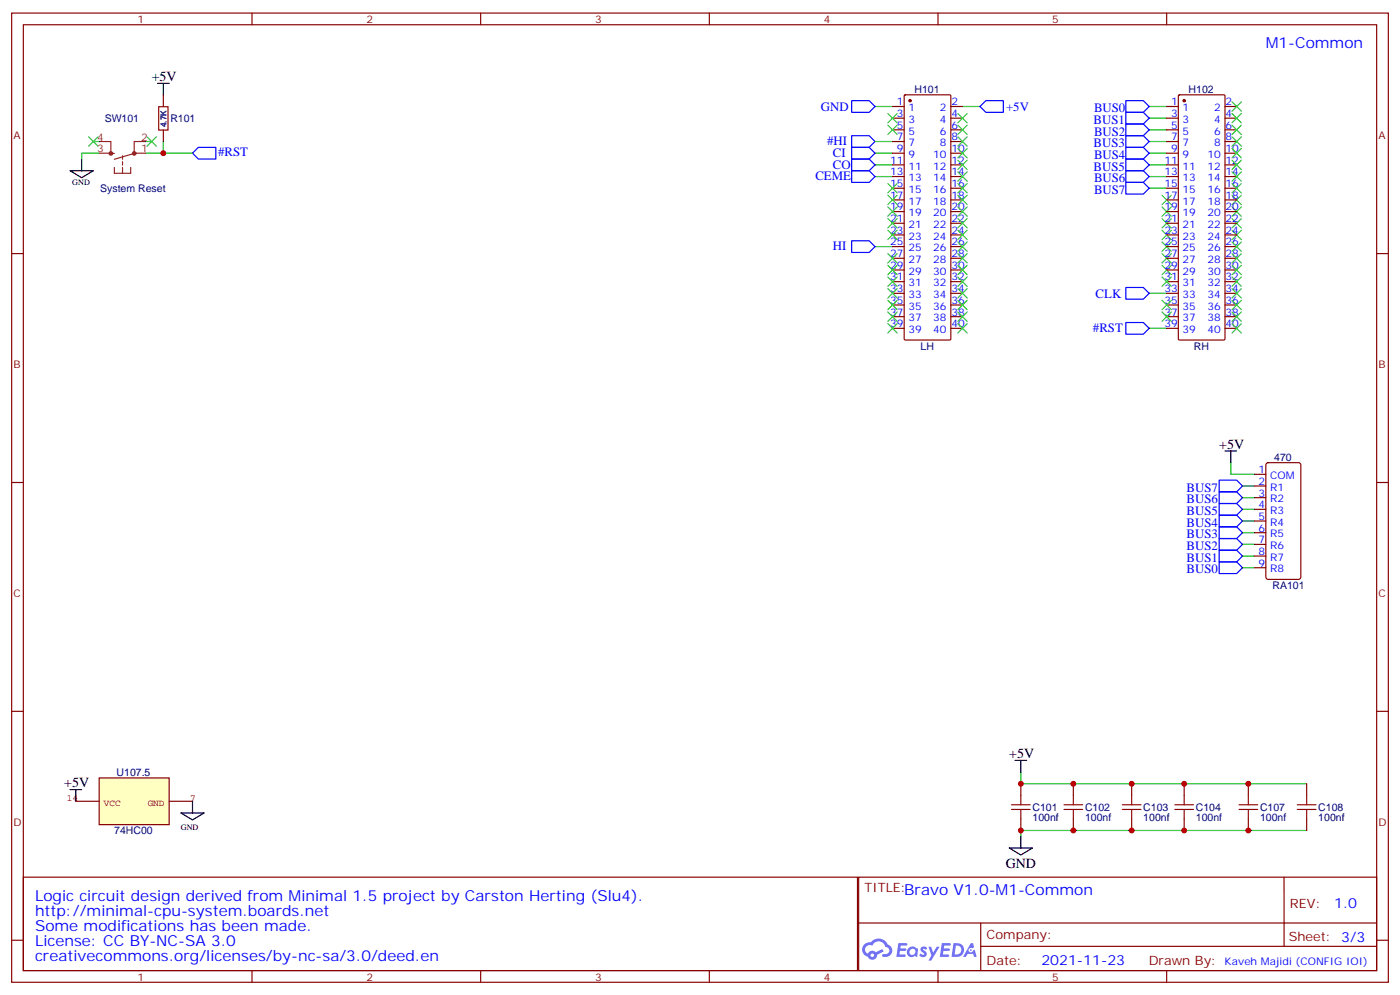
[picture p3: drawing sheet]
<svg xmlns="http://www.w3.org/2000/svg" width="423mm" height="301mm" viewBox="0 0 423 301" stroke-linecap="round" stroke-linejoin="round" font-family="sans-serif">
<g fill="none" stroke="#870000" stroke-width=".35">
<path d="M3.5 4h416.3v292.8h-416.3zM7.1 7.5h409.2v285.7h-409.2zM76.2 4v3.5M145.3 4v3.5M214.5 4v3.5M283.6 4v3.5M352.8 4v3.5M3.5 76.6h3.6M416.3 76.6h3.5M3.5 145.8h3.6M416.3 145.8h3.5M3.5 214.9h3.6"/>
<path d="M416.3 214.9h3.5M259.6 265h156.7v28.2h-156.7zM259.7 278.9h156.4M296.6 278.9v14.1M388.3 265v20.9M3.5 284.1h3.6M76.2 293.2v3.6M145.3 293.2v3.6M214.5 293.2v3.6M283.6 293.2v3.6M296.6 285.9h119.5M352.8 293.2v3.6"/>
<path d="M416.3 284.1h3.5"/>
</g>
<g fill="#5487ff">
<path d="M278.6 286.2a1.22 1.22 0 0 1 1.7 .2l-.3 .6a.47 .47 0 0 0-.4-.4 .47 .47 0 0 0-.5 .2l.2 .2a1.14 1.14 0 0 1 .7 1.8 1.14 1.14 0 0 1-1.9 0l-.2-.2 .5-.6 .7 .5a.29 .29 0 0 0 .4-.3 .29 .29 0 0 0-.3-.3 1.04 1.04 0 0 1-.6-1.7z"/>
<path d="M271.6 284.9h2.4l.3 .2-.1 .5-1.8 .1-.2 .8h1.6l.3 .4-.4 .4h-1.6l-.1 1.1h1.7l.2 .3-.2 .3-2.7 .1z"/>
<path d="M284.8 284.9h2.3l.4 .2-.2 .5-1.8 .1-.1 .8h1.5l.3 .4-.4 .4h-1.5l-.2 1.1h1.7l.2 .3-.2 .3-2.6 .1z"/>
<path d="M293.5 284.9h.7l.4 1.3-.6 .3a.69 .69 0 0 0-1.1 .3 .69 .69 0 0 0 .5 .9 .69 .69 0 0 0 .9-.6l.4-.2 .6 2.2h-.8l-.2-.9h-1.7l-.5 .9h-.9z"/>
<path d="M280.8 286h.7l.7 1.8 1.1-1.8h.8l-2.5 4.2h-.9l1-1.5z"/>
<path d="M288.3 284.9l-.6 4.2h1.4a2.11 2.11 0 0 0 2.4-2.1 2.11 2.11 0 0 0-2.5-2.1zM289 285.7a1.43 1.43 0 0 1 1.7 1.6 1.43 1.43 0 0 1-2 1.1z"/>
<path d="M274.6 286.6a1.54 1.54 0 0 0 0 2.1 1.54 1.54 0 0 0 2.1 .1l.6 .3 .3-2.3-.1-.3h-.5a1.49 1.49 0 0 0-2.4 .1zM274.9 287.6a.95 .95 0 0 1 1.9 0 .95 .95 0 0 1-1.9 0z"/>
<path d="M261.4 285.3a2.18 2.18 0 0 0 1 3.7 1.44 1.44 0 0 0 1.7 .9 1.44 1.44 0 0 0 1.1-1.4l2-1-.4-.8-1.9 1a1.47 1.47 0 0 0-2.5 .4 1.39 1.39 0 0 1-.6-1.9 1.39 1.39 0 0 1 2-.5 2.12 2.12 0 0 1 2.1-1.3 2.12 2.12 0 0 1 1.9 1.7 1.14 1.14 0 0 1 1.1 1.4 1.14 1.14 0 0 1-1.6 .7 .43 .43 0 0 0-.6 .4 .43 .43 0 0 0 .4 .5 1.98 1.98 0 0 0 2.6-1.2 1.98 1.98 0 0 0-1.3-2.6 3.1 3.1 0 0 0-5.2-.6l-.9 .1zM263.2 288.6a.55 .55 0 0 1 1.1 0 .55 .55 0 0 1-1.1 0z"/>
<circle cx="293.6" cy="287" r=".26"/>
</g>
<path d="M30 235h21.2v14.1h-21.2z" fill="#ffffc2" stroke="#850000" stroke-width=".35"/>
<path d="M22.9 242.1h7.1M51.2 242.1h7" fill="none" stroke="#850000" stroke-width=".35"/>
<g fill="none" stroke="#3c3" stroke-width=".35">
<path d="M268.5 34.3l2.8 2.8M268.5 37.8l2.8 2.8M271.3 34.3l-2.8 2.8M271.3 37.8l-2.8 2.8M289.6 34.3l2.9 2.8M289.6 37.8l2.9 2.8M292.5 34.3l-2.9 2.8M292.5 37.8l-2.9 2.8M372.5 30.8l2.9 2.8M372.5 34.3l2.9 2.8M372.5 37.8l2.9 2.8M375.4 37.8l-2.9 2.8"/>
<path d="M375.4 30.8l-2.9 2.8M375.4 34.3l-2.9 2.8M26.8 41.3l2.8 2.9M29.6 41.3l-2.8 2.9M44.4 41.3l2.9 2.9M47.3 41.3l-2.9 2.9M268.5 55.5l2.8 2.8M268.5 59l2.8 2.8M271.3 55.5l-2.8 2.8M271.3 59l-2.8 2.8M289.6 55.5l2.9 2.8M289.6 59l2.9 2.8"/>
<path d="M289.6 41.3l2.9 2.9M289.6 44.9l2.9 2.8M289.6 48.4l2.9 2.8M289.6 51.9l2.9 2.9M292.5 41.3l-2.9 2.9M292.5 44.9l-2.9 2.8M292.5 48.4l-2.9 2.8M292.5 51.9l-2.9 2.9M292.5 55.5l-2.9 2.8M292.5 59l-2.9 2.8M351.4 59l2.8 2.8M354.2 59l-2.8 2.8"/>
<path d="M372.5 59l2.9 2.8M372.5 41.3l2.9 2.9M372.5 44.9l2.9 2.8M372.5 48.4l2.9 2.8M372.5 51.9l2.9 2.9M372.5 55.5l2.9 2.8M375.4 44.9l-2.9 2.8M375.4 59l-2.9 2.8M375.4 55.5l-2.9 2.8M375.4 51.9l-2.9 2.9M375.4 48.4l-2.9 2.8M375.4 41.3l-2.9 2.9"/>
<path d="M268.5 62.5l2.8 2.8M268.5 66l2.8 2.9M268.5 69.6l2.8 2.8M268.5 76.6l2.8 2.8M271.3 62.5l-2.8 2.8M271.3 66l-2.8 2.9M271.3 69.6l-2.8 2.8M271.3 76.6l-2.8 2.8M289.6 62.5l2.9 2.8M289.6 66l2.9 2.9M289.6 69.6l2.9 2.8M289.6 73.1l2.9 2.8"/>
<path d="M289.6 76.6l2.9 2.8M292.5 62.5l-2.9 2.8M292.5 66l-2.9 2.9M292.5 69.6l-2.9 2.8M292.5 73.1l-2.9 2.8M292.5 76.6l-2.9 2.8M351.4 66l2.8 2.9M351.4 76.6l2.8 2.8M351.4 73.1l2.8 2.8M351.4 69.6l2.8 2.8M351.4 62.5l2.8 2.8M354.2 66l-2.8 2.9"/>
<path d="M354.2 76.6l-2.8 2.8M354.2 73.1l-2.8 2.8M354.2 69.6l-2.8 2.8M354.2 62.5l-2.8 2.8M372.5 69.6l2.9 2.8M372.5 66l2.9 2.9M372.5 62.5l2.9 2.8M372.5 73.1l2.9 2.8M372.5 76.6l2.9 2.8M375.4 69.6l-2.9 2.8M375.4 66l-2.9 2.9M375.4 62.5l-2.9 2.8"/>
<path d="M375.4 73.1l-2.9 2.8M375.4 76.6l-2.9 2.8M268.5 80.2l2.8 2.8M268.5 83.7l2.8 2.8M268.5 87.2l2.8 2.8M268.5 90.7l2.8 2.9M268.5 94.3l2.8 2.8M268.5 97.8l2.8 2.8M271.3 80.2l-2.8 2.8M271.3 83.7l-2.8 2.8M271.3 87.2l-2.8 2.8M271.3 90.7l-2.8 2.9"/>
<path d="M271.3 94.3l-2.8 2.8M271.3 97.8l-2.8 2.8M289.6 80.2l2.9 2.8M289.6 83.7l2.9 2.8M289.6 87.2l2.9 2.8M289.6 90.7l2.9 2.9M289.6 94.3l2.9 2.8M289.6 97.8l2.9 2.8M292.5 80.2l-2.9 2.8M292.5 83.7l-2.9 2.8M292.5 87.2l-2.9 2.8M292.5 90.7l-2.9 2.9"/>
<path d="M292.5 94.3l-2.9 2.8M292.5 97.8l-2.9 2.8M351.4 80.2l2.8 2.8M351.4 83.7l2.8 2.8M351.4 90.7l2.8 2.9M351.4 94.3l2.8 2.8M354.2 80.2l-2.8 2.8M354.2 90.7l-2.8 2.9M354.2 83.7l-2.8 2.8M354.2 94.3l-2.8 2.8M372.5 87.2l2.9 2.8M372.5 97.8l2.9 2.8"/>
<path d="M372.5 94.3l2.9 2.8M372.5 90.7l2.9 2.9M372.5 83.7l2.9 2.8M372.5 80.2l2.9 2.8M375.4 80.2l-2.9 2.8M375.4 83.7l-2.9 2.8M375.4 87.2l-2.9 2.8M375.4 90.7l-2.9 2.9M375.4 94.3l-2.9 2.8M375.4 97.8l-2.9 2.8"/>
</g>
<g fill="none" stroke="#008700" stroke-width=".35">
<path d="M264.6 32.2h5.3M291 32.2h5.3M347.5 32.2h5.3M347.5 35.7h5.3M347.5 39.2h5.3M28.2 42.8h1.8M30 46.3h-5.3v1.7M44.1 46.3h14.1M44.1 42.8h1.8M49.4 42.8v3.5M264.6 42.8h5.3M264.6 53.3h5.3"/>
<path d="M264.6 49.8h5.3M264.6 46.3h5.3M347.5 42.8h5.3M347.5 53.3h5.3M347.5 49.8h5.3M347.5 46.3h5.3M347.5 56.9h5.3M264.6 74.5h5.3M347.5 88.6h5.3M347.5 99.2h5.3M372.2 139.8v3.5h7M375.7 146.8h3.5"/>
<path d="M375.7 150.4h3.5M375.7 153.9h3.5M375.7 157.4h3.5M375.7 160.9h3.5M375.7 164.5h3.5M375.7 168h3.5M375.7 171.5h3.5M308.7 233.3v3.5h86.4M395.1 250.9h-86.4v1.8"/>
</g>
<g fill="none" stroke="#00f" stroke-width=".35">
<path d="M257.5 30.4h5.3l1.8 1.8-1.8 1.7h-5.3zM296.3 32.2l1.8-1.8h5.3v3.5h-5.3zM340.4 37.5h5.3l1.8 1.7-1.8 1.8h-5.3zM340.4 33.9h5.3l1.8 1.8-1.8 1.8h-5.3zM340.4 30.4h5.3l1.8 1.8-1.8 1.7h-5.3zM58.2 46.3l1.8-1.8h5.3v3.5h-5.3zM257.5 41h5.3l1.8 1.8-1.8 1.7h-5.3zM257.5 51.6h5.3l1.8 1.7-1.8 1.8h-5.3zM257.5 48h5.3l1.8 1.8-1.8 1.8h-5.3zM257.5 44.5h5.3l1.8 1.8-1.8 1.7h-5.3zM340.4 48h5.3l1.8 1.8-1.8 1.8h-5.3zM340.4 44.5h5.3l1.8 1.8-1.8 1.7h-5.3z"/>
<path d="M340.4 41h5.3l1.8 1.8-1.8 1.7h-5.3zM340.4 51.6h5.3l1.8 1.7-1.8 1.8h-5.3zM340.4 55.1h5.3l1.8 1.8-1.8 1.7h-5.3zM257.5 72.7h5.3l1.8 1.8-1.8 1.8h-5.3zM340.4 86.9h5.3l1.8 1.7-1.8 1.8h-5.3zM340.4 97.4h5.3l1.8 1.8-1.8 1.8h-5.3zM368.7 145.1h5.2l1.8 1.7-1.8 1.8h-5.2zM368.7 148.6h5.2l1.8 1.8-1.8 1.7h-5.2zM368.7 152.1h5.2l1.8 1.8-1.8 1.7h-5.2zM368.7 155.6h5.2l1.8 1.8-1.8 1.8h-5.2zM368.7 159.2h5.2l1.8 1.7-1.8 1.8h-5.2zM368.7 162.7h5.2l1.8 1.8-1.8 1.7h-5.2z"/>
<path d="M368.7 166.2h5.2l1.8 1.8-1.8 1.8h-5.2zM368.7 169.8h5.2l1.8 1.7-1.8 1.8h-5.2z"/>
</g>
<g fill="none" stroke="#870000" stroke-width=".35">
<path d="M49.4 28.6v3.6M49.4 39.2v3.6M269.9 32.2h3.5M269.9 35.7h3.5M269.9 39.2h3.5M273.5 28.8l.3-.2h13.4l.3 .4v73.4l-.3 .3h-13.4l-.4-.3zM287.5 32.2h3.5M287.5 35.7h3.5M287.5 39.2h3.5M352.8 32.2h3.5M352.8 35.7h3.5M352.8 39.2h3.5"/>
<path d="M356.4 28.8l.3-.2h13.4l.3 .4v73.4l-.3 .3h-13.4l-.4-.3zM370.4 32.2h3.5M370.4 35.7h3.5M370.4 39.2h3.5M269.9 42.8h3.5M269.9 46.3h3.5M269.9 49.8h3.5M269.9 53.3h3.5M269.9 56.9h3.5M287.5 42.8h3.5M287.5 46.3h3.5M287.5 49.8h3.5"/>
<path d="M287.5 53.3h3.5M287.5 56.9h3.5M352.8 42.8h3.5M352.8 46.3h3.5M352.8 49.8h3.5M352.8 53.3h3.5M352.8 56.9h3.5M370.4 42.8h3.5M370.4 46.3h3.5M370.4 49.8h3.5M370.4 53.3h3.5M370.4 56.9h3.5"/>
<path d="M269.9 60.4h3.5M269.9 63.9h3.5M269.9 67.5h3.5M269.9 71h3.5M269.9 74.5h3.5M269.9 78h3.5M287.5 60.4h3.5M287.5 63.9h3.5M287.5 67.5h3.5M287.5 71h3.5M287.5 74.5h3.5M287.5 78h3.5"/>
<path d="M352.8 60.4h3.5M352.8 63.9h3.5M352.8 67.5h3.5M352.8 71h3.5M352.8 74.5h3.5M352.8 78h3.5M370.4 60.4h3.5M370.4 63.9h3.5M370.4 67.5h3.5M370.4 71h3.5M370.4 74.5h3.5M370.4 78h3.5"/>
<path d="M269.9 81.6h3.5M269.9 85.1h3.5M269.9 88.6h3.5M269.9 92.1h3.5M269.9 95.7h3.5M269.9 99.2h3.5M287.5 81.6h3.5M287.5 85.1h3.5M287.5 88.6h3.5M287.5 92.1h3.5M287.5 95.7h3.5M287.5 99.2h3.5"/>
<path d="M352.8 81.6h3.5M352.8 85.1h3.5M352.8 88.6h3.5M352.8 92.1h3.5M352.8 95.7h3.5M352.8 99.2h3.5M370.4 81.6h3.5M370.4 85.1h3.5M370.4 88.6h3.5M370.4 92.1h3.5M370.4 95.7h3.5M370.4 99.2h3.5"/>
<path d="M383 140l.5-.2h9.1l.7 .4v34.1l-.4 .7h-9.4l-.7-.4v-34.1zM379.2 143.3h3.6M379.2 146.8h3.6M379.2 150.4h3.6M379.2 153.9h3.6M379.2 157.4h3.6M379.2 160.9h3.6M379.2 164.5h3.6M379.2 168h3.6M379.2 171.5h3.6M308.7 236.8v3.5M324.6 236.8v3.5"/>
<path d="M342.2 236.8v3.5M358.1 236.8v3.5M377.5 236.8v3.5M395.1 236.8v3.5M308.7 247.4v3.5M324.6 247.4v3.5M342.2 247.4v3.5M358.1 247.4v3.5M377.5 247.4v3.5M395.1 247.4v3.5M7.1 265h252.2v28.2h-252.2z"/>
</g>
<g fill="#870000" stroke="#870000" stroke-width=".35">
<circle cx="358.1" cy="30.4" r=".35"/>
<circle cx="275.2" cy="30.4" r=".35"/>
</g>
<g fill="none" stroke="#000" stroke-width=".35">
<path d="M47.6 25.2h3.6M49.4 25.2v3.5M21.2 51.6h7l-3.5 2.1zM24.7 48v3.6M370.4 136.2h3.5M372.2 136.2v3.6M21.2 238.5h3.5M22.9 238.5v3.6M306.9 229.7h3.5M308.7 229.7v3.6M54.7 245.6h7l-3.5 2.1zM58.2 242.1v3.5"/>
<path d="M305.2 256.2h7l-3.5 2.1zM308.7 252.7v3.5"/>
</g>
<g fill="none" stroke="#a10000" stroke-width=".35">
<path d="M48 32.2h2.8v7.1h-2.8zM305.9 243.1h5.6M305.9 244.5h5.6M308.7 240.3v2.8M308.7 244.5v2.9M321.7 243.1h5.7M321.7 244.5h5.7M324.6 240.3v2.8M324.6 244.5v2.9M339.4 243.1h5.6M339.4 244.5h5.6M342.2 240.3v2.8"/>
<path d="M342.2 244.5v2.9M355.2 243.1h5.7M355.2 244.5h5.7M358.1 240.3v2.8M358.1 244.5v2.9M374.6 243.1h5.7M374.6 244.5h5.7M377.5 240.3v2.8M377.5 244.5v2.9M392.3 243.1h5.6M392.3 244.5h5.6M395.1 240.3v2.8"/>
<path d="M395.1 244.5v2.9"/>
</g>
<path d="M30 46.3h3.5M30 42.8h3.5M33.5 42.8v3.6h1.1M34.6 50.6v1.8h4.9v-1.8M37 47.1v1M37 48.8v1.1M37 50.6v1.8M40.6 46.3h3.5M40.6 42.8h3.5M40.6 42.8v3.6l-6 1.7" fill="none" stroke="#8c2424" stroke-width=".35"/>
<g fill="none" stroke="#8c2424" stroke-width=".71">
<circle cx="33.5" cy="46.4" r=".35"/>
<circle cx="40.6" cy="46.4" r=".35"/>
</g>
<g fill="#c00">
<circle cx="377.5" cy="250.9" r=".88"/>
<circle cx="358.1" cy="250.9" r=".88"/>
<circle cx="342.2" cy="250.9" r=".88"/>
<circle cx="324.6" cy="250.9" r=".88"/>
<circle cx="377.5" cy="236.8" r=".88"/>
<circle cx="358.1" cy="236.8" r=".88"/>
<circle cx="342.2" cy="236.8" r=".88"/>
<circle cx="324.6" cy="236.8" r=".88"/>
<circle cx="308.7" cy="236.8" r=".88"/>
<circle cx="308.7" cy="250.9" r=".88"/>
<circle cx="49.4" cy="46.3" r=".88"/>
</g>
<g font-size="4.6" fill="#00f">
<text x="382.8" y="14.5">M1-Common</text>
<text x="10.6" y="272.1">Logic circuit design derived from Minimal 1.5 project by Carston Herting (Slu4).</text>
<text x="273.4" y="270.3">Bravo V1.0-M1-Common</text>
<text x="10.6" y="276.6">http://minimal-cpu-system.boards.net</text>
<text x="10.6" y="281.2">Some modifications has been made.</text>
<text x="10.6" y="285.8">License: CC BY-NC-SA 3.0</text>
<text x="10.6" y="290.4">creativecommons.org/licenses/by-nc-sa/3.0/deed.en</text>
</g>
<g font-size="4.2">
<text x="45.9" y="24.5">+5V</text>
<text x="368.7" y="135.5">+5V</text>
<text x="305.2" y="229">+5V</text>
<text x="19.4" y="237.8">+5V</text>
<text x="304.1" y="262.2">GND</text>
</g>
<g font-size="4.2" fill="#00f">
<text x="403.4" y="274.3">1.0</text>
<text x="314.9" y="291.6">2021-11-23</text>
</g>
<g font-size="3.9" fill="#00f">
<text x="248.2" y="33.4">GND</text>
<text x="304.2" y="33.5">+5V</text>
<text x="330.8" y="33.9">BUS0</text>
<text x="330.7" y="37.5">BUS1</text>
<text x="330.8" y="41">BUS2</text>
<text x="65.9" y="47.1">#RST</text>
<text x="250.1" y="43.9">#HI</text>
<text x="251.8" y="47.4">CI</text>
<text x="330.7" y="44.5">BUS3</text>
<text x="251.9" y="50.9">CO</text>
<text x="330.7" y="51.6">BUS5</text>
<text x="330.8" y="48.1">BUS4</text>
<text x="246.6" y="54.5">CEME</text>
<text x="330.8" y="55.1">BUS6</text>
<text x="330.8" y="58.6">BUS7</text>
<text x="251.8" y="75.6">HI</text>
<text x="331.3" y="89.9">CLK</text>
<text x="330.5" y="100.4">#RST</text>
<text x="358.8" y="148.5">BUS7</text>
<text x="358.8" y="152.1">BUS6</text>
<text x="358.8" y="155.6">BUS5</text>
<text x="358.8" y="159.1">BUS4</text>
<text x="358.8" y="162.7">BUS3</text>
<text x="358.8" y="166.2">BUS2</text>
<text x="358.8" y="169.7">BUS1</text>
<text x="358.8" y="173.2">BUS0</text>
</g>
<g font-size="3.9" fill="#800">
<text x="261.4" y="269.6">TITLE:</text>
<text x="390" y="274.3">REV:</text>
<text x="298.3" y="283.8">Company:</text>
<text x="389.7" y="284.4">Sheet: 3/3</text>
<text x="298.3" y="291.5">Date:</text>
<text x="347.4" y="291.6">Drawn By:</text>
</g>
<g font-size="3.2" fill="#800">
<text x="41.6" y="6.9">1</text>
<text x="110.8" y="6.9">2</text>
<text x="179.9" y="6.9">3</text>
<text x="249.1" y="6.9">4</text>
<text x="318.2" y="6.9">5</text>
<text x="4.1" y="42.1">A</text>
<text x="416.8" y="42.1">A</text>
<text x="4.1" y="111.2">B</text>
<text x="416.8" y="111.2">B</text>
<text x="4.1" y="180.3">C</text>
<text x="416.8" y="180.3">C</text>
<text x="4.1" y="249.5">D</text>
<text x="416.8" y="249.5">D</text>
<text x="41.6" y="296.2">1</text>
<text x="110.8" y="296.2">2</text>
<text x="179.9" y="296.2">3</text>
<text x="249.1" y="296.2">4</text>
<text x="318.2" y="296.2">5</text>
</g>
<g font-size="3.2" fill="#000080">
<text x="276.5" y="28.1">H101</text>
<text x="359.4" y="28.1">H102</text>
<text x="31.7" y="37">SW101</text>
<text x="51.5" y="36.9">R101</text>
<text x="30.3" y="58.1">System Reset</text>
<text x="278.4" y="105.6">LH</text>
<text x="361" y="105.6">RH</text>
<text x="385.3" y="139.2">470</text>
<text x="384.8" y="178">RA101</text>
<text x="35.3" y="234.4">U107.5</text>
<text x="312.2" y="245">C101</text>
<text x="328.1" y="245">C102</text>
<text x="345.7" y="245">C103</text>
<text x="361.6" y="245">C104</text>
<text x="381" y="245">C107</text>
<text x="398.6" y="245">C108</text>
<text x="312.2" y="248.1">100nf</text>
<text x="328.1" y="248.1">100nf</text>
<text x="345.7" y="248.1">100nf</text>
<text x="361.6" y="248.1">100nf</text>
<text x="381" y="248.1">100nf</text>
<text x="398.6" y="248.1">100nf</text>
<text x="34.5" y="252">74HC00</text>
</g>
<g font-size="3.2" fill="#00f">
<text x="271.2" y="31.8">1</text>
<text x="271.2" y="35.3">3</text>
<text x="274.7" y="33.6">1</text>
<text x="284.2" y="33.6">2</text>
<text x="287.7" y="35.3">4</text>
<text x="287.7" y="31.8">2</text>
<text x="354.1" y="31.8">1</text>
<text x="354.1" y="35.3">3</text>
<text x="357.6" y="33.6">1</text>
<text x="367.1" y="33.6">2</text>
<text x="370.6" y="35.3">4</text>
<text x="370.6" y="31.8">2</text>
<text x="271.2" y="38.9">5</text>
<text x="274.7" y="37.1">3</text>
<text x="274.7" y="40.6">5</text>
<text x="284.2" y="40.6">6</text>
<text x="284.2" y="37.1">4</text>
<text x="287.7" y="38.9">6</text>
<text x="354.1" y="38.9">5</text>
<text x="357.6" y="37.1">3</text>
<text x="357.6" y="40.6">5</text>
<text x="367.1" y="40.6">6</text>
<text x="367.1" y="37.1">4</text>
<text x="370.6" y="38.9">6</text>
<text x="271.2" y="42.4">7</text>
<text x="271.2" y="45.9">9</text>
<text x="274.7" y="44.2">7</text>
<text x="274.7" y="47.7">9</text>
<text x="282.2" y="47.7">10</text>
<text x="284.2" y="44.2">8</text>
<text x="287.7" y="45.9">10</text>
<text x="287.7" y="42.4">8</text>
<text x="354.1" y="42.4">7</text>
<text x="354.1" y="45.9">9</text>
<text x="357.6" y="44.2">7</text>
<text x="357.6" y="47.7">9</text>
<text x="365.1" y="47.7">10</text>
<text x="367.1" y="44.2">8</text>
<text x="370.6" y="45.9">10</text>
<text x="370.6" y="42.4">8</text>
<text x="269.2" y="49.5">11</text>
<text x="269.2" y="53">13</text>
<text x="274.7" y="51.2">11</text>
<text x="282.2" y="51.2">12</text>
<text x="287.7" y="53">14</text>
<text x="287.7" y="49.5">12</text>
<text x="352.1" y="49.5">11</text>
<text x="352.1" y="53">13</text>
<text x="357.6" y="51.2">11</text>
<text x="365.1" y="51.2">12</text>
<text x="370.6" y="53">14</text>
<text x="370.6" y="49.5">12</text>
<text x="269.2" y="56.5">15</text>
<text x="274.7" y="54.8">13</text>
<text x="274.7" y="58.3">15</text>
<text x="282.2" y="58.3">16</text>
<text x="282.2" y="54.8">14</text>
<text x="287.7" y="56.5">16</text>
<text x="352.1" y="56.5">15</text>
<text x="357.6" y="54.8">13</text>
<text x="357.6" y="58.3">15</text>
<text x="365.1" y="58.3">16</text>
<text x="365.1" y="54.8">14</text>
<text x="370.6" y="56.5">16</text>
<text x="269.2" y="60">17</text>
<text x="269.2" y="63.6">19</text>
<text x="274.7" y="61.8">17</text>
<text x="274.7" y="65.3">19</text>
<text x="282.2" y="65.3">20</text>
<text x="282.2" y="61.8">18</text>
<text x="287.7" y="63.6">20</text>
<text x="287.7" y="60">18</text>
<text x="352.1" y="60">17</text>
<text x="352.1" y="63.6">19</text>
<text x="357.6" y="61.8">17</text>
<text x="357.6" y="65.3">19</text>
<text x="365.1" y="65.3">20</text>
<text x="365.1" y="61.8">18</text>
<text x="370.6" y="63.6">20</text>
<text x="370.6" y="60">18</text>
<text x="269.2" y="67.1">21</text>
<text x="269.2" y="70.6">23</text>
<text x="274.7" y="68.9">21</text>
<text x="282.2" y="68.9">22</text>
<text x="287.7" y="70.6">24</text>
<text x="287.7" y="67.1">22</text>
<text x="352.1" y="67.1">21</text>
<text x="352.1" y="70.6">23</text>
<text x="357.6" y="68.9">21</text>
<text x="365.1" y="68.9">22</text>
<text x="370.6" y="70.6">24</text>
<text x="370.6" y="67.1">22</text>
<text x="269.2" y="74.2">25</text>
<text x="269.2" y="77.7">27</text>
<text x="274.7" y="72.4">23</text>
<text x="274.7" y="75.9">25</text>
<text x="282.2" y="75.9">26</text>
<text x="282.2" y="72.4">24</text>
<text x="287.7" y="77.7">28</text>
<text x="287.7" y="74.2">26</text>
<text x="352.1" y="74.2">25</text>
<text x="352.1" y="77.7">27</text>
<text x="357.6" y="72.4">23</text>
<text x="357.6" y="75.9">25</text>
<text x="365.1" y="75.9">26</text>
<text x="365.1" y="72.4">24</text>
<text x="370.6" y="77.7">28</text>
<text x="370.6" y="74.2">26</text>
<text x="269.2" y="81.2">29</text>
<text x="274.7" y="79.4">27</text>
<text x="274.7" y="83">29</text>
<text x="282.2" y="83">30</text>
<text x="282.2" y="79.4">28</text>
<text x="287.7" y="81.2">30</text>
<text x="352.1" y="81.2">29</text>
<text x="357.6" y="79.4">27</text>
<text x="357.6" y="83">29</text>
<text x="365.1" y="83">30</text>
<text x="365.1" y="79.4">28</text>
<text x="370.6" y="81.2">30</text>
<text x="269.2" y="84.7">31</text>
<text x="269.2" y="88.3">33</text>
<text x="274.7" y="86.5">31</text>
<text x="282.2" y="86.5">32</text>
<text x="287.7" y="88.3">34</text>
<text x="287.7" y="84.7">32</text>
<text x="352.1" y="84.7">31</text>
<text x="352.1" y="88.3">33</text>
<text x="357.6" y="86.5">31</text>
<text x="365.1" y="86.5">32</text>
<text x="370.6" y="88.3">34</text>
<text x="370.6" y="84.7">32</text>
<text x="269.2" y="91.8">35</text>
<text x="269.2" y="95.3">37</text>
<text x="274.7" y="90">33</text>
<text x="274.7" y="93.6">35</text>
<text x="282.2" y="93.6">36</text>
<text x="282.2" y="90">34</text>
<text x="287.7" y="95.3">38</text>
<text x="287.7" y="91.8">36</text>
<text x="352.1" y="91.8">35</text>
<text x="352.1" y="95.3">37</text>
<text x="357.6" y="90">33</text>
<text x="357.6" y="93.6">35</text>
<text x="365.1" y="93.6">36</text>
<text x="365.1" y="90">34</text>
<text x="370.6" y="95.3">38</text>
<text x="370.6" y="91.8">36</text>
<text x="269.2" y="98.8">39</text>
<text x="274.7" y="97.1">37</text>
<text x="274.7" y="100.6">39</text>
<text x="282.2" y="100.6">40</text>
<text x="282.2" y="97.1">38</text>
<text x="287.7" y="98.8">40</text>
<text x="352.1" y="98.8">39</text>
<text x="357.6" y="97.1">37</text>
<text x="357.6" y="100.6">39</text>
<text x="365.1" y="100.6">40</text>
<text x="365.1" y="97.1">38</text>
<text x="370.6" y="98.8">40</text>
<text x="380.6" y="142.9">1</text>
<text x="380.6" y="146.5">2</text>
<text x="384.1" y="144.7">COM</text>
<text x="384.1" y="148.2">R1</text>
<text x="380.6" y="150">3</text>
<text x="380.6" y="153.5">4</text>
<text x="384.1" y="151.8">R2</text>
<text x="384.1" y="155.3">R3</text>
<text x="380.6" y="157.1">5</text>
<text x="380.6" y="160.6">6</text>
<text x="384.1" y="158.8">R4</text>
<text x="380.6" y="164.1">7</text>
<text x="380.6" y="167.6">8</text>
<text x="384.1" y="162.3">R5</text>
<text x="384.1" y="165.9">R6</text>
<text x="380.6" y="171.2">9</text>
<text x="384.1" y="169.4">R7</text>
<text x="384.1" y="172.9">R8</text>
<text x="370.3" y="291.6">Kaveh Majidi (CONFIG IOI)</text>
</g>
<g font-size="3.2" fill="#8d2323">
<text x="29.4" y="46">3</text>
<text x="29.4" y="42.5">4</text>
<text x="42.7" y="46">1</text>
<text x="42.7" y="42.5">2</text>
</g>
<g font-size="2.8" fill="#840000">
<text x="20.2" y="242">14</text>
<text x="31.4" y="243.4">VCC</text>
<text x="44.7" y="243.4">GND</text>
<text x="57.5" y="242">7</text>
</g>
<text font-size="2.5" fill="#000080" x="50.3" y="38.4" transform="rotate(-90 50.3 38.4)">4.7K</text>
<g font-size="2.5">
<text x="21.9" y="56">GND</text>
<text x="54.7" y="250.9">GND</text>
</g>
</svg>
